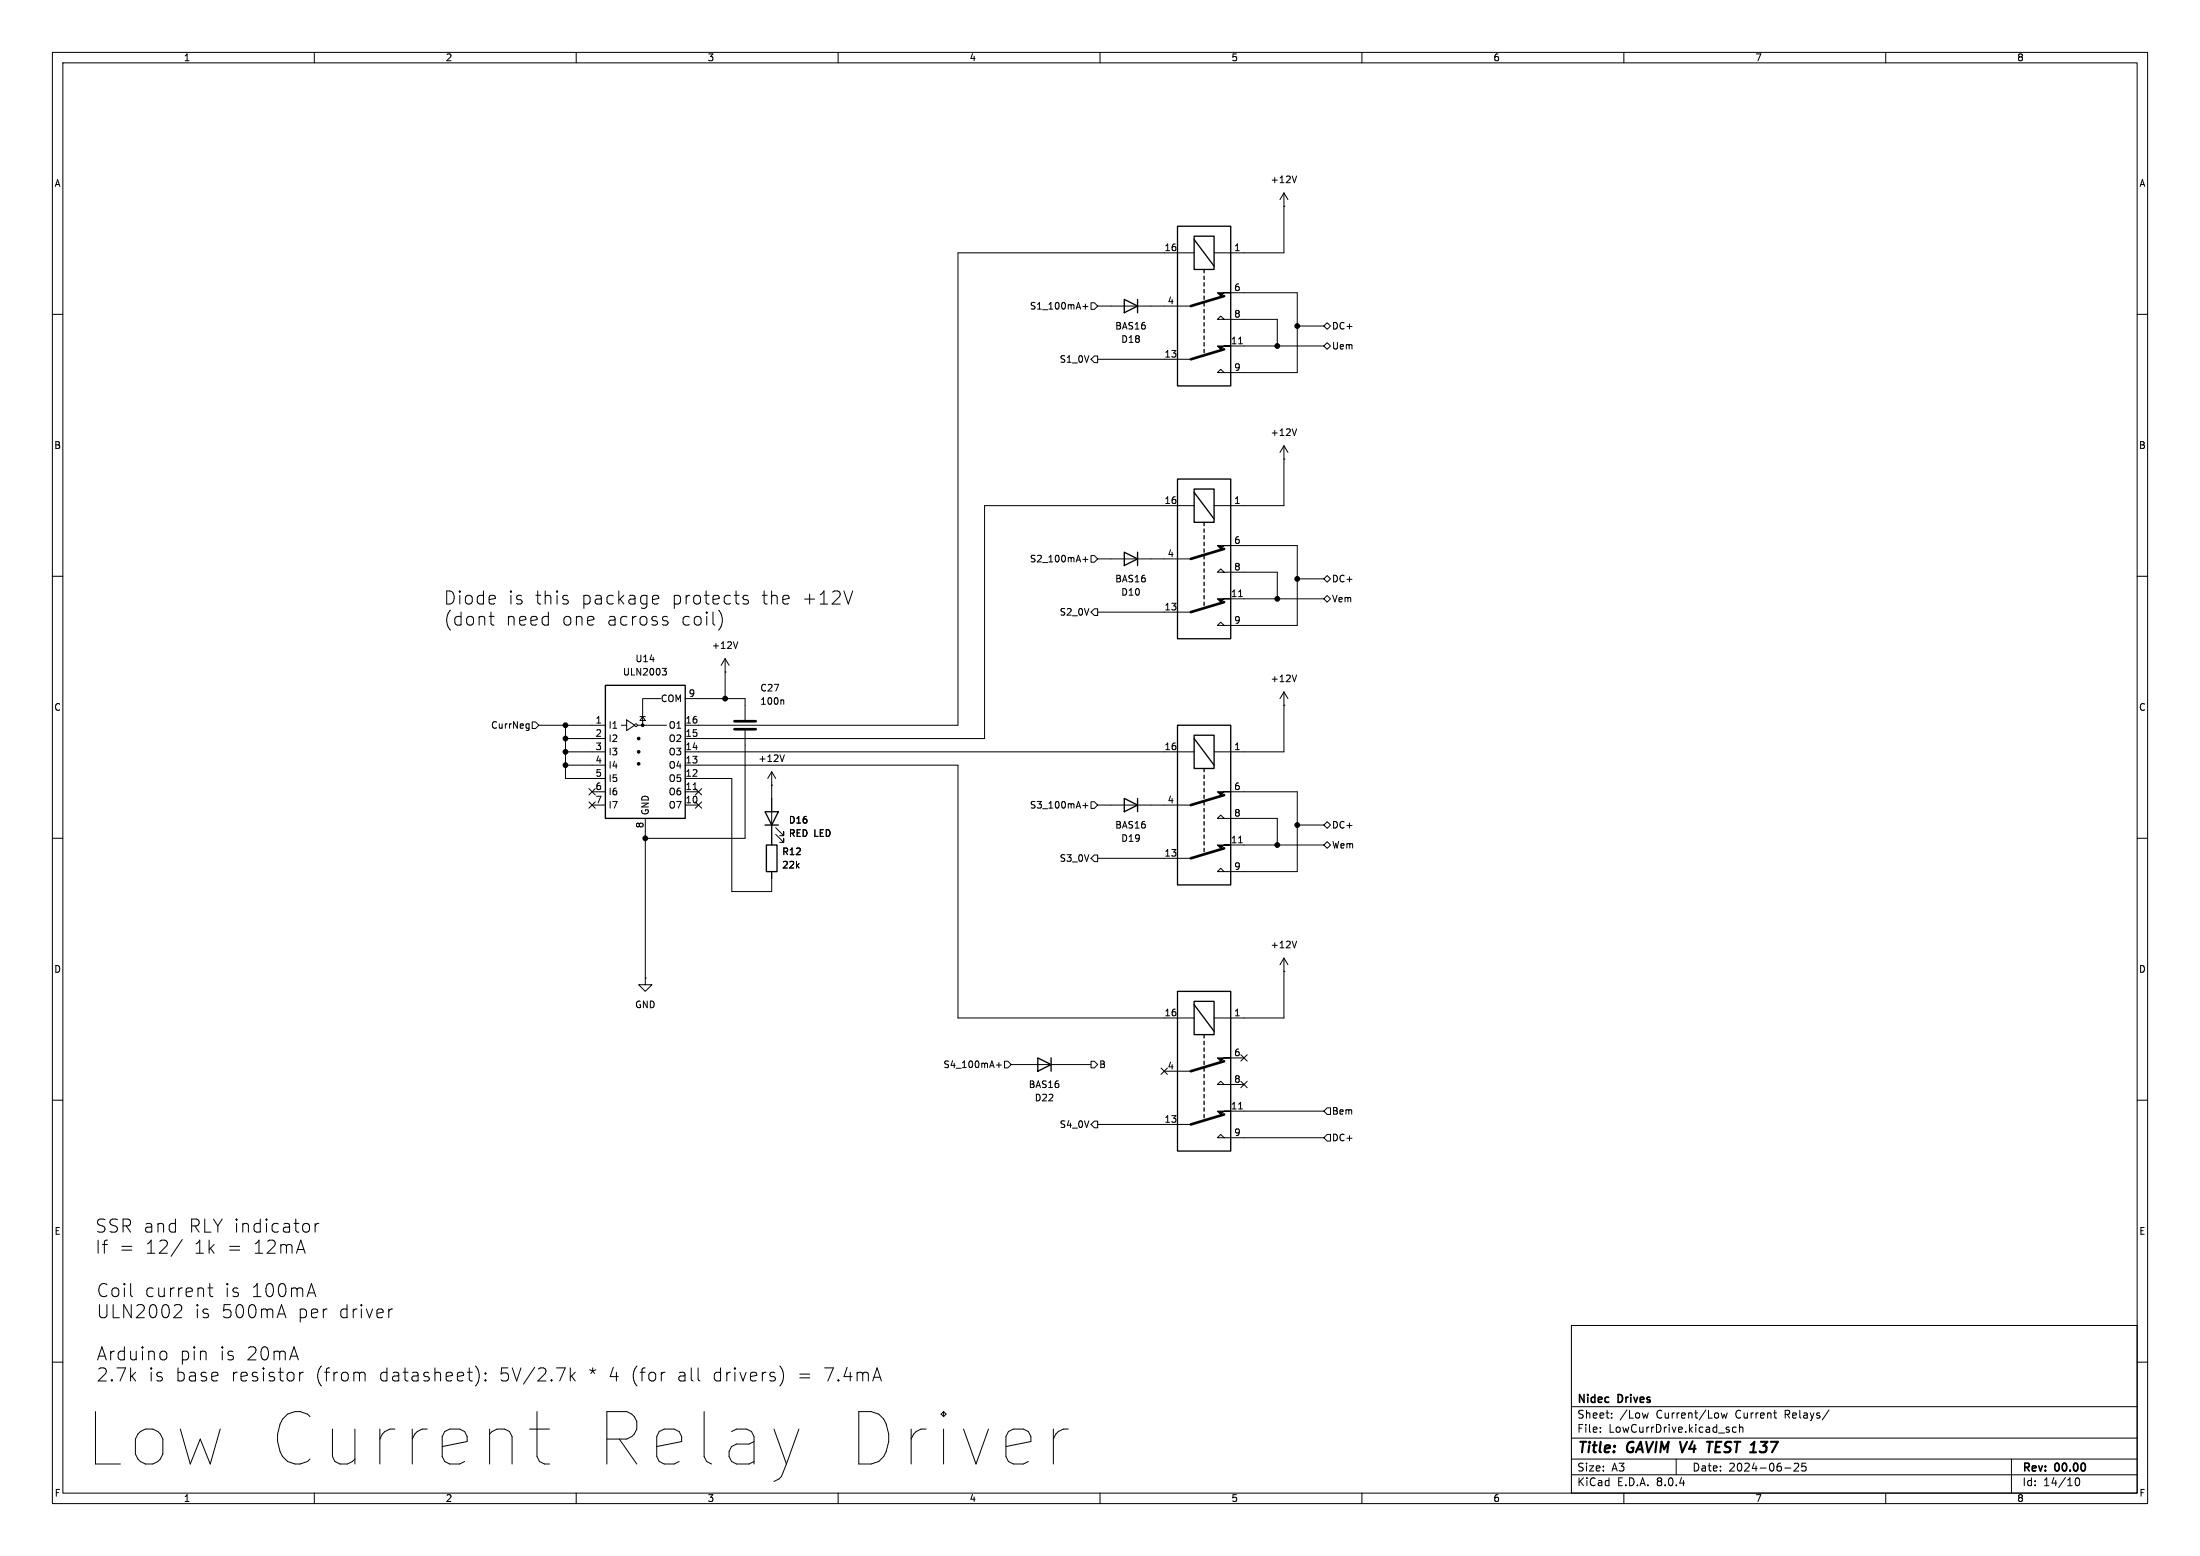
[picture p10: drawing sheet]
<svg xmlns="http://www.w3.org/2000/svg" width="420mm" height="297mm" viewBox="0 0 420 297" stroke-linecap="round" stroke-linejoin="round" font-family="sans-serif">
<g fill="none" stroke="#000" stroke-width=".19">
<path d="M10 10h400v277h-400zM12 12h396v273h-396zM60 10v2M110 10v2M160 10v2M210 10v2M260 10v2M310 10v2M360 10v2M245.1 39.4h.1M245.1 36.8l-.8 1.3M245.1 36.8v11.5h-13.3"/>
<path d="M245.1 36.8l.8 1.3M247.5 33.6l-.4 1.3M10 60h2M206.7 58.5h1M207.2 58v1M208.3 57.8h.6l.6 .6-.6 .7h-.6zM209.5 58.4h17.8M228 48.3h-45.1v90.1h-52.1M234.9 55.9h12.7v15.2h-15.2l.6-.6 .7 .6M408 60h2M208.9 67.9h.6v1.3h-.6l-.6-.6zM209.5 68.6h17.8"/>
<path d="M233.7 61l-.7-.7-.6 .7h11.4v5M234.9 66h17.8M236.5 65.6h.7M247.6 62.2h5.1M252.7 62.2l.7-.6 .6 .6-.6 .7zM252.7 66l.7-.6 .6 .6-.6 .7zM228 96.5h-40v44.5h-57.2M245.1 87.6h.1M245.1 85.1v11.4h-13.3M245.1 85.1l-.8 1.3M245.1 85.1l.8 1.3M247.5 81.9l-.4 1.2"/>
<path d="M10 110h2M93.4 117.7h.9M93.7 116.8v2.2l.1 .2 .5 .1M108.4 114.6l.1 .2-.1 .4M124.7 115.2l.2 .1 .7-.1M124.7 113.8l.7-.2 .2 .2 .2 .4-1.2 .3M126.8 117.7l.6 .1M126.8 118.5l.6 .1 .1 .4-.3 .3h-.5M137.8 117.5a2.89 2.89 0 0 1-.6 2.8M142.8 113.8l-.6-.2-.4 .4 .1 .3 .9 .3 .1 .2-.1 .4-.3 .1-.7-.1M162.8 112.8l-.9 2.5M206.7 106.8h1"/>
<path d="M207.2 106.3v1M208.3 106h.6l.6 .7-.6 .6h-.6zM208.9 116.2h.6v1.3h-.6l-.6-.7zM209.5 106.7h17.8M209.5 116.8h17.8M233.7 109.2l-.7-.6-.6 .6h11.4v5.1M234.9 104.1h12.7v15.3h-15.2l.6-.7 .7 .7M234.9 114.3h17.8M236.5 113.9h.7M247.6 110.5h5.1M252.7 114.3l.7-.6 .6 .6-.6 .6zM252.7 110.5l.7-.6 .6 .6-.6 .6z"/>
<path d="M408 110h2M100.6 138.2h.4M101 138.2v1l-.2 .2M101 138.9l-.4 .1M101.6 137.8h.6l.7 .6-.7 .7h-.6zM102.9 138.4h12.7M107.9 138.4v10.2h7.7M118.6 138.4h1M119.6 137.4l1.6 1-1.6 1zM121.7 138.4h5.6M122.2 136.8h1M122.7 136.8l.5 .7h-1z"/>
<path d="M126.1 133.4h-3.4v5M126.4 127.6h.8l-.4 .5 .4 .1v.4l-.2 .2h-.4M130.8 133.4h11.4v4M138.4 128.3h.1M138.4 125.7l-.7 1.3M138.4 125.7v7.7M138.4 125.7l.8 1.3M140.8 122.5l-.4 1.3M142.2 139.4v20.6h-19M149.4 133.6l.2 .2v.6M245.1 134.6h.1M245.1 132.1v11.4h-13.3"/>
<path d="M245.1 132.1l-.8 1.3M245.1 132.1l.8 1.3M247.5 128.8l-.4 1.3M10 160h2M107.9 146.1h7.7M107.9 143.5h7.7M107.9 141h7.7M112.4 153.1l1.2 1.2M112.4 150.5l1.2 1.2M113 153.7h2.6M113 151.1h2.6M113.6 153.1l-1.2 1.2"/>
<path d="M113.6 150.5l-1.2 1.2M123.2 156.2v30.5M130.8 153.7h2.5M130.8 151.1h2.5M130.8 148.6h8.9v21.6h7.6v-3.8M130.8 146.1h52.1v48.2h45.1M130.8 143.5h97.2M132.3 150.7h.7M132.7 150.5l1.3 1.2M132.7 153.1l1.3 1.2M134 150.5l-1.3 1.2M134 153.1l-1.3 1.2"/>
<path d="M147.3 149.9h.1M147.3 147.3v14M147.3 147.3l-.7 1.3M147.3 147.3l.8 1.3M148.1 159.3l1.5 1.5v-.8v.8h-.8M148.1 158l1.5 1.5v-.7v.7h-.8M149.7 144.1l-.4 1.3M206.7 153.8h1M207.2 153.3v.9M208.3 153h.6l.6 .7-.6 .6h-.6zM209.5 153.7h17.8M233.7 156.2l-.7-.6-.6 .6h11.4v5.1"/>
<path d="M234.9 151.1h12.7v15.3h-15.2l.6-.7 .7 .7M247.6 157.5h5.1M252.7 157.5l.7-.7 .6 .7-.6 .6zM408 160h2M208.9 163.2h.6v1.3h-.6l-.6-.7zM209.5 163.8h17.8M234.9 161.3h17.8M236.5 160.9h.7M247.5 179.6l-.4 1.3M252.7 161.3l.7-.6 .6 .6-.6 .6zM123.2 186.7v1.3h1.3l-1.3 1.2-1.3-1.2h1.3M123.2 186.7h.1"/>
<path d="M245.1 185.4h.1M245.1 182.9v11.4h-13.3M245.1 182.9l-.8 1.3M245.1 182.9l.8 1.3M10 210h2M190.2 203.3h1M190.7 202.8v1M191.8 202.6h.6l.6 .6-.6 .6h-.6zM193 203.2h15.3M208.3 202.6h.6l.6 .6-.6 .6h-.6zM208.9 214h.6v1.3h-.6l-.6-.7zM209.5 214.6h17.8"/>
<path d="M221.6 203.9l1.3 1.2M222.2 204.5h5.1M222.9 203.9l-1.3 1.2M233.7 207l-.7-.6-.6 .6h5.1M233.7 217.2l-.7-.7-.6 .7h20.3M234.9 212.1h17.8M234.9 201.9h2.6M236.5 211.7h.7M236.9 206.4l1.2 1.2M236.9 201.3l1.2 1.2M238.1 206.4l-1.2 1.2M238.1 201.3l-1.2 1.2"/>
<path d="M253.4 216.5h.6v1.3h-.6l-.7-.6zM253.4 211.5h.6v1.2h-.6l-.7-.6zM408 210h2M34.8 236.6l-2.1 3.2M57.4 236.7l.9 2.5M58.6 233.5l.5 .5v.7l-.5 .5M60.2 233.5v1.7M60.9 233.5a.64 .64 0 0 0-.7 .5M10 260h2M25.1 247.4l.2 .1M31.4 257.9l.4 .5v.7l-.4 .5M34.2 249a.68 .68 0 0 1 .4 1.1l-1.4 1.4h1.5"/>
<path d="M39.7 245.8h1M40.1 245v2.1l.1 .3 .5 .1M53.2 250.8h1.1M53.7 249l.9 2.5M58.9 246.8h1.2M59.5 245l.8 2.5M74.9 249.9a.64 .64 0 0 0-.7 .4M300 253h108v32h-108zM408 260h2M57.2 261.9v1.7M57.9 261.9a.64 .64 0 0 0-.7 .5M68.7 262l.3-.1 .6 .1 .1 .3v1.3"/>
<path d="M90.8 260.7a2.87 2.87 0 0 1 0 3.8M92.7 263.4l.1 .1-.1 .1M92.7 263.4l-.1 .1 .1 .1M92.7 262v.3M92.7 263.4v.2M92.7 262l.1 .2-.1 .1M92.7 262l-.1 .2 .1 .1M101.1 272.8h3.8M102.5 269.4v8.6l.5 1 .9 .4h1M106.2 261.1h1.7l-1.1 2.5M108.9 261.1v2.5M109.1 262.6l.7 1"/>
<path d="M109.8 261.9l-.9 1M127 261.9a.64 .64 0 0 0-.8 .5M133.3 261.1v2.1l.3 .4M147.7 262.8l.3 .3-.1 .4-.2 .1M147.7 261.9l.2 .1M148.9 260.7a2.87 2.87 0 0 1 0 3.8M152.5 272.8l-2.4 6.6M166.8 262.9h1.2M167.4 261.1l.9 2.5M201.1 272.8v6.6M203.9 272.8a2.55 2.55 0 0 0-2.8 1.9M300 278.5h108"/>
<path d="M300 274.5h108M300 268.5h108M305.5 273.2v.2M305.5 272.5v.1M307.7 270.5v.2M307.7 269.8v.1M314.7 269.7l-.3 1-.3-.7M320 278.5v3M328.6 269.7l.3 1 .3-.7 .2 .7 .3-1M331.4 272.5l-.4-.1-.3 .3 .2 .6h.5M332.1 272.5l.2-.1 .4 .1v.9M332.1 271.9v1.5"/>
<path d="M338.6 269.7h.6M339 270.7h.2M342.5 279.4l.6-.1 .2 .1 .1 .3-1 1.1h1M344.7 279.3h-.7l-.1 .7 .3-.1h.5l.1 .2-.1 .5-.2 .2-.6-.2M349.2 269.1l-1.3 1.9M384 278.5v6.5M60 285v2M160 285v2M210 285v2M260 285v2M300 281.5h108M310 285v2"/>
<path d="M340.7 280.2h1.2M360 285v2M396.4 282.2l.1-.1a.8 .8 0 0 1 .5 .7 .8 .8 0 0 1-.5 .8 1 1 0 0 1-.1-1.4z"/>
<circle cx="121.4" cy="138.4" r=".25"/>
</g>
<path d="M325.9 275.2h1.1M326.4 275.2l-.2 2" fill="none" stroke="#000" stroke-width=".4"/>
<g fill="none" stroke="#000" stroke-width=".25">
<path d="M214.6 57.2l2.6 1.2-2.6 1.3zM217.2 57.2v2.5M224.8 43.2h10.1v30.5h-10.1zM228 45.1h3.8v6.3h-3.8zM228 45.7l3.8 5.1M229.9 51.4v.7M229.9 52.7v.6M229.9 54v.6M229.9 55.2v.7M229.9 56.5v.7M229.9 57.8v.6M229.9 59.1v.6"/>
<path d="M229.9 60.3v.7M229.9 61.6v.6M229.9 62.9v.6M229.9 64.1v.7M229.9 65.4v.6M229.9 66.7v.6M224.8 91.4h10.1v30.5h-10.1zM228 93.3h3.8v6.4h-3.8zM228 94l3.8 5.1M229.9 99.7v.6M214.6 105.4l2.6 1.3-2.6 1.3zM217.2 105.4v2.6"/>
<path d="M229.9 101v.6M229.9 102.2v.7M229.9 103.5v.6M229.9 104.8v.6M229.9 106v.7M229.9 107.3v.7M229.9 108.6v.6M229.9 109.9v.6M229.9 111.1v.7M229.9 112.4v.6M229.9 113.7v.6M229.9 114.9v.7"/>
<path d="M115.6 130.8h15.2v25.4h-15.2zM224.8 138.4h10.1v30.5h-10.1zM146 154.9h2.6l-1.3 2.6zM146 157.5h2.6M214.6 152.4l2.6 1.3-2.6 1.2zM217.2 152.4v2.5M228 140.3h3.8v6.4h-3.8zM228 141l3.8 5.1M229.9 146.7v.6M229.9 148v.6M229.9 149.2v.7M229.9 150.5v.6"/>
<path d="M229.9 151.8v.6M229.9 153v.7M229.9 154.3v.6M229.9 155.6v.6M229.9 156.8v.7M229.9 158.1v.7M229.9 159.4v.6M146.3 161.3h2v5.1h-2zM229.9 160.7v.6M229.9 161.9v.7M224.8 189.2h10.1v30.5h-10.1zM228 191.1h3.8v6.4h-3.8z"/>
<path d="M228 191.8l3.8 5.1M229.9 197.5v.6M229.9 198.8v.6M198.1 201.9l2.6 1.3-2.6 1.3zM200.7 201.9v2.6M229.9 200v.7M229.9 201.3v.6M229.9 202.6v.6M229.9 203.8v.7M229.9 205.1v.6M229.9 206.4v.6M229.9 207.6v.7"/>
<path d="M229.9 208.9v.7M229.9 210.2v.6M229.9 211.5v.6M229.9 212.7v.7"/>
</g>
<path d="M233.7 56.5l-6.4 1.9M233.7 66.7l-6.4 1.9M233.7 104.8l-6.4 1.9M233.7 114.9l-6.4 1.9M140.2 139.2h4.1M140.2 137.7h4.1M233.7 151.8l-6.4 1.9M233.7 161.9l-6.4 1.9M233.7 202.6l-6.4 1.9M233.7 212.7l-6.4 1.9" fill="none" stroke="#000" stroke-width=".51"/>
<g fill="#000" stroke="#000" stroke-width=".19">
<path d="M232.4 55.9h2.5h-1.2l-.7 .6zM232.4 66h2.5h-1.2l-.7 .7zM232.4 104.1h2.5h-1.2l-.7 .7zM232.4 114.3h2.5h-1.2l-.7 .6zM232.4 151.1h2.5h-1.2l-.7 .7zM232.4 161.3h2.5h-1.2l-.7 .6zM232.4 201.9h2.5h-1.2l-.7 .7zM232.4 212.1h2.5h-1.2l-.7 .6z"/>
<circle cx="243.8" cy="66" r=".46"/>
<circle cx="247.6" cy="62.2" r=".46"/>
<circle cx="243.8" cy="114.3" r=".46"/>
<circle cx="247.6" cy="110.5" r=".46"/>
<circle cx="107.9" cy="138.4" r=".46"/>
<circle cx="122.7" cy="138.4" r=".25"/>
<circle cx="138.4" cy="133.4" r=".46"/>
<circle cx="107.9" cy="143.5" r=".46"/>
<circle cx="107.9" cy="141" r=".46"/>
<circle cx="107.9" cy="146.1" r=".46"/>
<circle cx="121.9" cy="143.5" r=".25"/>
<circle cx="121.9" cy="141" r=".25"/>
<circle cx="121.9" cy="145.8" r=".25"/>
<circle cx="247.6" cy="157.5" r=".46"/>
<circle cx="123.2" cy="160" r=".46"/>
<circle cx="243.8" cy="161.3" r=".46"/>
</g>
<g font-size="13.9">
<text x="15.7" y="280.7">Low Current</text>
<text x="110.3" y="280.7">Relay</text>
<text x="156.8" y="280.7">Driver</text>
</g>
<g font-size="3.5">
<text x="84.6" y="115.6">Diode</text>
<text x="84.6" y="119.6">(dont</text>
<text x="96.3" y="119.6">need</text>
<text x="96.8" y="115.6">is</text>
<text x="101.9" y="115.6">this</text>
<text x="107" y="119.6">one</text>
<text x="110.6" y="115.6">package</text>
<text x="115.5" y="119.6">across</text>
<text x="127.9" y="115.6">protects</text>
<text x="129.6" y="119.6">coil)</text>
<text x="145" y="115.6">the</text>
<text x="152.7" y="115.6">+12V</text>
<text x="18" y="235.5">SSR and</text>
<text x="18" y="239.5">If</text>
<text x="22.5" y="239.5">=</text>
<text x="27.5" y="239.5">12/</text>
<text x="35.8" y="235.5">RLY indicator</text>
<text x="36.7" y="239.5">1k</text>
<text x="43" y="239.5">=</text>
<text x="47.9" y="239.5">12mA</text>
<text x="18.3" y="247.8">Coil</text>
<text x="18.3" y="251.8">ULN2002</text>
<text x="27.4" y="247.8">current</text>
<text x="36.9" y="251.8">is</text>
<text x="42" y="251.8">500mA</text>
<text x="42.6" y="247.8">is</text>
<text x="47.7" y="247.8">100mA</text>
<text x="56.5" y="251.8">per</text>
<text x="64.3" y="251.8">driver</text>
<text x="18.3" y="259.9">Arduino</text>
<text x="18.3" y="263.9">2.7k</text>
<text x="28.1" y="263.9">is</text>
<text x="33.2" y="263.9">base</text>
<text x="34.1" y="259.9">pin</text>
<text x="41.7" y="259.9">is</text>
<text x="43.8" y="263.9">resistor</text>
<text x="46.7" y="259.9">20mA</text>
<text x="59.8" y="263.9">(from</text>
<text x="71.9" y="263.9">datasheet):</text>
<text x="94.8" y="263.9">5V/2.7k</text>
<text x="111.8" y="263.9">* 4 (for</text>
<text x="128.6" y="263.9">all</text>
<text x="135.3" y="263.9">drivers)</text>
<text x="151.5" y="263.9">=</text>
<text x="156.4" y="263.9">7.4mA</text>
</g>
<g font-size="2.8">
<text x="301" y="277.9">Title:</text>
<text x="310.6" y="277.9">GAVIM V4</text>
<text x="327.6" y="277.9">TEST 137</text>
</g>
<g font-size="2.1">
<text x="301" y="268.2">Nidec</text>
<text x="308.9" y="268.2">Drives</text>
<text x="301" y="273.7">File:</text>
<text x="301" y="271">Sheet:</text>
<text x="307.1" y="273.7">LowCurrDrive.kicad_sch</text>
<text x="309.2" y="271">/Low</text>
<text x="316.2" y="271">Current/Low</text>
<text x="331.5" y="271">Current</text>
<text x="341" y="271">Relays/</text>
<text x="301" y="281.1">Size:</text>
<text x="307.6" y="281.1">A3</text>
<text x="323" y="281.1">Date:</text>
<text x="330" y="281.1">2024-06-25</text>
<text x="386" y="281.3">Rev:</text>
<text x="392.4" y="281.3">00.00</text>
<text x="301" y="283.9">KiCad</text>
<text x="308.7" y="283.9">E.D.A.</text>
<text x="316.3" y="283.9">8.0.4</text>
<text x="386" y="283.9">Id:</text>
<text x="390.1" y="283.9">14/10</text>
</g>
<g font-size="1.8">
<text x="35" y="11.9">1</text>
<text x="85" y="11.9">2</text>
<text x="135" y="11.9">3</text>
<text x="185" y="11.9">4</text>
<text x="235" y="11.9">5</text>
<text x="285" y="11.9">6</text>
<text x="335" y="11.9">7</text>
<text x="385" y="11.9">8</text>
<text x="10.3" y="35.9">A</text>
<text x="242.5" y="35.2">+12V</text>
<text x="408.3" y="35.9">A</text>
<text x="222.2" y="48">16</text>
<text x="235.5" y="48">1</text>
<text x="196.5" y="59.3">S1_100mA+</text>
<text x="222.8" y="58.2">4</text>
<text x="235.5" y="55.6">6</text>
<text x="212.8" y="63.1">BAS16</text>
<text x="214" y="65.6">D18</text>
<text x="234.9" y="65.8">11</text>
<text x="235.5" y="60.7">8</text>
<text x="254.2" y="63.1">DC+</text>
<text x="202.2" y="69.4">S1_0V</text>
<text x="222.2" y="68.3">13</text>
<text x="235.5" y="70.9">9</text>
<text x="254.2" y="66.9">Uem</text>
<text x="242.5" y="83.4">+12V</text>
<text x="10.3" y="85.9">B</text>
<text x="408.2" y="85.9">B</text>
<text x="222.2" y="96.3">16</text>
<text x="235.5" y="96.3">1</text>
<text x="196.5" y="107.5">S2_100mA+</text>
<text x="222.8" y="106.4">4</text>
<text x="235.5" y="103.9">6</text>
<text x="212.8" y="111.4">BAS16</text>
<text x="214" y="113.9">D10</text>
<text x="235.5" y="109">8</text>
<text x="254.2" y="111.4">DC+</text>
<text x="202.2" y="117.7">S2_0V</text>
<text x="222.2" y="116.6">13</text>
<text x="234.9" y="114">11</text>
<text x="235.5" y="119.1">9</text>
<text x="254.2" y="115.2">Vem</text>
<text x="135.8" y="124.1">+12V</text>
<text x="118.8" y="129.1">ULN2003</text>
<text x="121.2" y="126.6">U14</text>
<text x="242.5" y="130.4">+12V</text>
<text x="10.3" y="135.9">C</text>
<text x="126" y="134.2">COM</text>
<text x="131.4" y="133.1">9</text>
<text x="145" y="134.7">100n</text>
<text x="145" y="132.2">C27</text>
<text x="408.2" y="135.9">C</text>
<text x="93.6" y="139.3">CurrNeg</text>
<text x="113.6" y="138.2">1</text>
<text x="113.6" y="140.7">2</text>
<text x="113.6" y="143.3">3</text>
<text x="116.1" y="139.3">I1</text>
<text x="116.1" y="141.8">I2</text>
<text x="127.6" y="141.8">O2</text>
<text x="127.6" y="139.3">O1</text>
<text x="130.8" y="143.3">14</text>
<text x="130.8" y="140.7">15</text>
<text x="130.8" y="138.2">16</text>
<text x="222.2" y="143.3">16</text>
<text x="235.5" y="143.3">1</text>
<text x="113.6" y="145.8">4</text>
<text x="113.6" y="148.3">5</text>
<text x="116.1" y="144.4">I3</text>
<text x="116.1" y="146.9">I4</text>
<text x="116.1" y="149.5">I5</text>
<text x="127.6" y="149.5">O5</text>
<text x="127.6" y="146.9">O4</text>
<text x="127.6" y="144.4">O3</text>
<text x="130.8" y="148.3">12</text>
<text x="130.8" y="145.8">13</text>
<text x="144.7" y="145.6">+12V</text>
<text x="113.6" y="150.9">6</text>
<text x="113.6" y="153.4">7</text>
<text x="116.1" y="152">I6</text>
<text x="116.1" y="154.5">I7</text>
<text x="124.1" y="155.7" transform="rotate(-90 124.1 155.7)">GND</text>
<text x="127.6" y="154.5">O7</text>
<text x="127.6" y="152">O6</text>
<text x="130.8" y="153.4">10</text>
<text x="130.8" y="150.9">11</text>
<text x="196.5" y="154.5">S3_100mA+</text>
<text x="222.8" y="153.4">4</text>
<text x="235.5" y="150.9">6</text>
<text x="235.5" y="156">8</text>
<text x="122.9" y="158.2" transform="rotate(-90 122.9 158.2)">8</text>
<text x="150.5" y="159.9">RED LED</text>
<text x="150.5" y="157.4">D16</text>
<text x="212.8" y="158.3">BAS16</text>
<text x="214" y="160.9">D19</text>
<text x="234.9" y="161">11</text>
<text x="254.2" y="158.3">DC+</text>
<text x="149.2" y="166">22k</text>
<text x="149.2" y="163.4">R12</text>
<text x="202.2" y="164.7">S3_0V</text>
<text x="222.2" y="163.6">13</text>
<text x="235.5" y="166.1">9</text>
<text x="254.2" y="162.2">Wem</text>
<text x="10.3" y="185.9">D</text>
<text x="242.5" y="181.2">+12V</text>
<text x="408.2" y="185.9">D</text>
<text x="121.2" y="192.6">GND</text>
<text x="222.2" y="194.1">16</text>
<text x="235.5" y="194.1">1</text>
<text x="235.5" y="201.7">6</text>
<text x="180" y="204.1">S4_100mA+</text>
<text x="196.3" y="207.9">BAS16</text>
<text x="209.7" y="204.1">B</text>
<text x="222.8" y="204.2">4</text>
<text x="235.5" y="206.8">8</text>
<text x="197.4" y="210.4">D22</text>
<text x="202.2" y="215.5">S4_0V</text>
<text x="222.2" y="214.4">13</text>
<text x="234.9" y="211.8">11</text>
<text x="254.2" y="213">Bem</text>
<text x="235.5" y="216.9">9</text>
<text x="254.2" y="218">DC+</text>
<text x="10.3" y="235.9">E</text>
<text x="408.3" y="235.9">E</text>
<text x="10.3" y="285.9">F</text>
<text x="35" y="286.9">1</text>
<text x="85" y="286.9">2</text>
<text x="135" y="286.9">3</text>
<text x="185" y="286.9">4</text>
<text x="235" y="286.9">5</text>
<text x="285" y="286.9">6</text>
<text x="335" y="286.9">7</text>
<text x="385" y="286.9">8</text>
<text x="408.3" y="285.9">F</text>
</g>
</svg>
